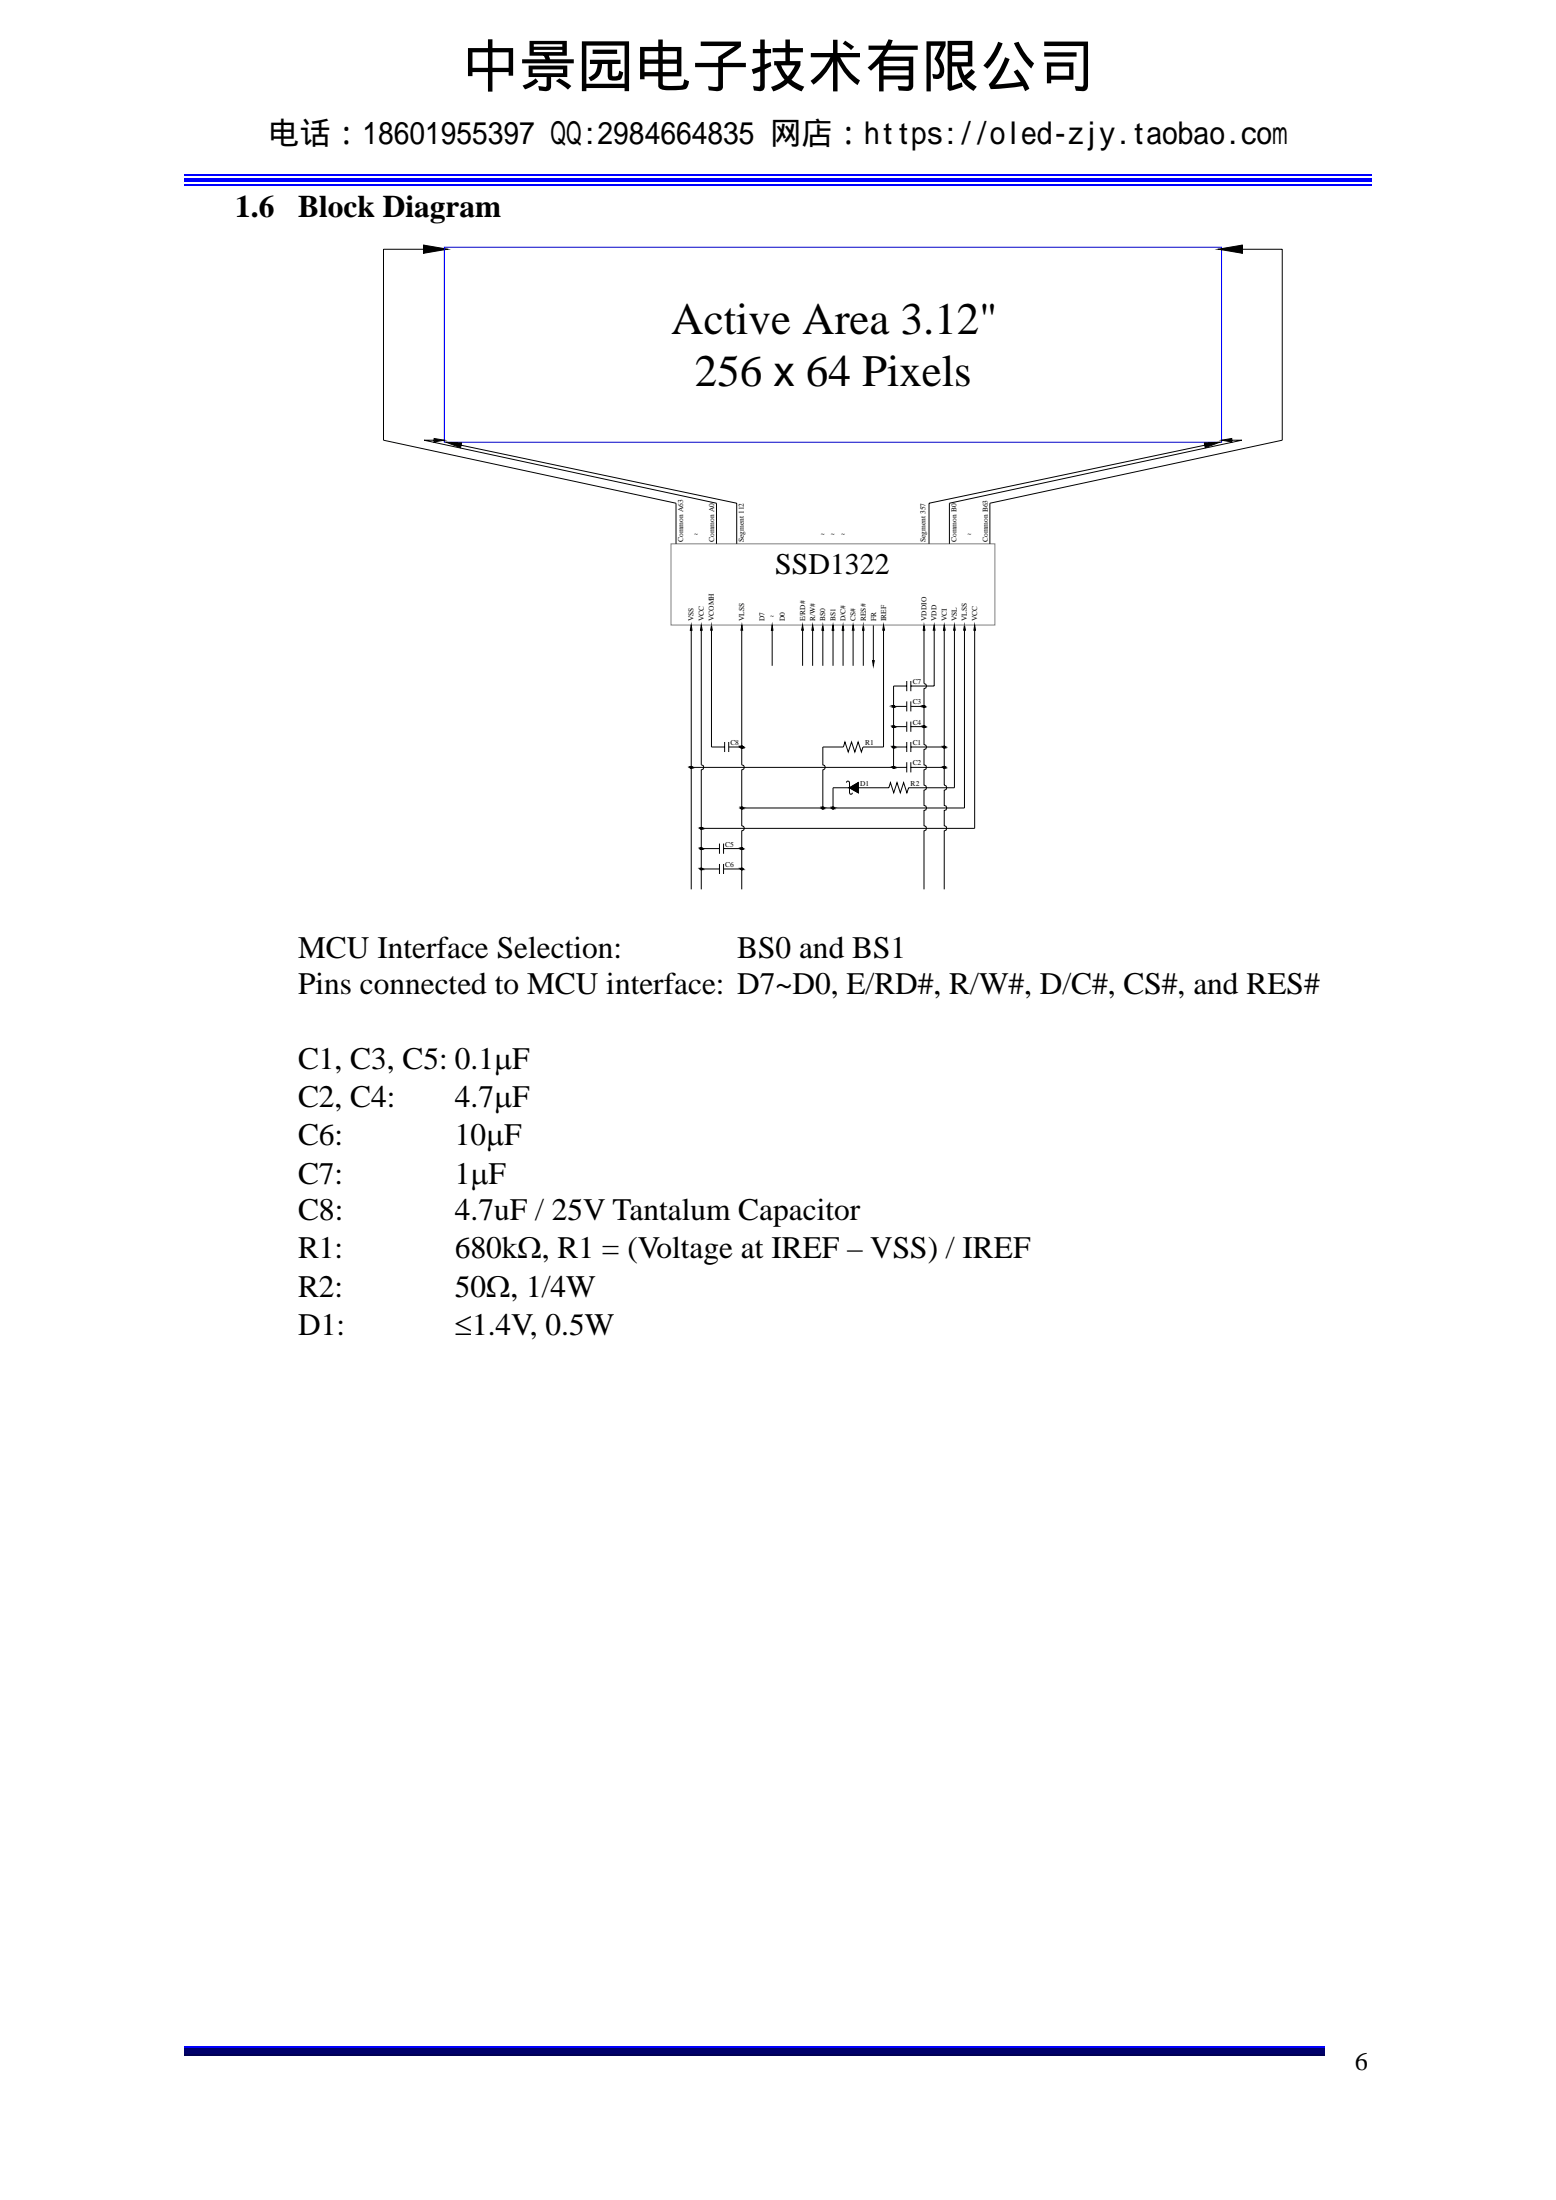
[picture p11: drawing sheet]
<svg xmlns="http://www.w3.org/2000/svg" width="210mm" height="297mm" viewBox="0 0 210 297" stroke-linecap="round" stroke-linejoin="round" font-family="sans-serif">
<path d="M24.9 25h160.2" fill="none" stroke="#00f" stroke-width=".25"/>
<path d="M24.9 24h160.2v.6h-160.2z" fill="#00f"/>
<path d="M24.9 23.7h160.2M24.9 276.4h153.9" fill="none" stroke="#00f" stroke-width=".25"/>
<path d="M24.9 276.5h153.9v.8h-153.9z" fill="#00006b"/>
<path d="M24.9 277.4h153.9" fill="none" stroke="#005" stroke-width=".25"/>
<g fill="#000">
<path d="M57.2 33.2l2.8 .5-2.8 .4zM57.1 34.1l.1 .1h-.1zM60 33.6l.4 .1h-.4zM164.4 33.7l.4-.1v.1zM164.8 33.7l2.8-.5v.9zM167.6 34.1l.1 .1zM58.6 59.2l1.4 .2-1.4 .3zM164.8 59.4l1.4-.2v.5zM60.2 59.7l2.1 .1-.2 .7zM162.5 59.8l2.1-.1-2 .8zM93.3 84.4l.1 .7h-.2zM94.6 84.4l.2 .7h-.3z"/>
<path d="M96 84.4l.1 .7h-.2zM100.1 84.4l.1 .7h-.2zM104.2 84.4l.1 .7h-.2zM108.3 84.4l.1 .7h-.2zM109.7 84.4l.1 .7h-.2zM111 84.4l.1 .7h-.2zM112.4 84.4l.1 .7h-.2zM113.8 84.4l.1 .7h-.3zM115.1 84.4l.2 .7h-.3zM116.5 84.4l.1 .7h-.2zM117.8 89.2h.2l-.1 .7zM119.2 84.4l.2 .7h-.3z"/>
<path d="M120.5 95.4l.2 .1h-.2zM120.5 95.4h.2v.1zM120.5 98.1l.2 .1h-.2zM120.5 98.1h.2v.1zM120.5 95.3l.2 .1h-.2zM120.5 95.3h.2v.1zM120.5 95.5h.2zM120.5 98l.2 .1h-.2zM120.5 98l.2 .1zM120.5 98.2h.2zM120.5 95.3h.2zM120.5 98h.2z"/>
<path d="M124.6 98.1l.2 .1h-.2zM124.6 98.1h.2v.1zM124.6 95.4l.2 .1h-.2zM124.6 95.4h.2v.1zM124.7 84.4l.1 .7h-.2zM124.6 98l.2 .1h-.2zM124.6 98l.2 .1zM124.6 98.2h.2zM124.6 95.3l.2 .1h-.2zM124.6 95.3h.2v.1zM124.6 95.5h.2zM124.6 98h.2z"/>
<path d="M124.6 95.3h.2zM126.1 84.4l.1 .7h-.3zM127.4 84.4l.2 .7h-.3zM128.8 84.4l.1 .7h-.2zM130.2 84.4l.1 .7h-.3zM131.5 84.4l.1 .7h-.2zM93.1 103.6l.3 .1zM93.1 103.6h.3v.1zM93.2 103.5l.2 .1h-.3zM93.2 103.5h.2v.1zM93.2 103.7h.2zM93.2 103.5h.2z"/>
<path d="M94.5 111.8l.2 .1zM94.5 111.8h.3l-.1 .1zM94.5 114.6l.2 .1h-.1zM94.5 114.6h.3l-.1 .1zM94.5 117.3l.2 .1zM94.5 117.3h.3l-.1 .1zM94.6 111.7l.2 .1h-.3zM94.6 111.7h.1l.1 .1zM94.6 111.9h.1zM94.6 114.5l.2 .1h-.3zM94.6 114.5l.2 .1zM94.6 114.7h.1z"/>
<path d="M94.6 117.2l.2 .1h-.3zM94.6 117.2l.2 .1zM94.6 117.4h.1zM94.6 111.7h.1zM94.6 114.5h.1zM94.6 117.2h.1zM100 100.9l.2 .1h-.2zM100 100.9h.2v.1zM100 117.3l.2 .1zM100 117.3h.2v.1zM100 114.6l.2 .1h-.2zM100 114.6h.2v.1z"/>
<path d="M100 109.1l.2 .1h-.2zM100 109.1h.2v.1zM100 100.8l.2 .1h-.2zM100 100.8l.2 .1zM100 101h.2zM100 117.2l.2 .1h-.2zM100 117.2l.2 .1zM100 117.4h.2zM100 114.5l.2 .1h-.2zM100 114.5l.2 .1zM100 114.7h.2zM100 109l.2 .1h-.2z"/>
<path d="M100 109h.2v.1zM100 109.2h.2zM100 100.8h.2zM100 117.2h.2zM100 114.5h.2zM100 109h.2zM110.9 109.1l.2 .1h-.2zM110.9 109.1h.3l-.1 .1zM110.9 109l.3 .1h-.3zM110.9 109h.2l.1 .1zM110.9 109.2h.2zM110.9 109h.2z"/>
<path d="M112.3 109.1l.2 .1h-.2zM112.3 109.1h.2v.1zM112.3 109l.2 .1h-.2zM112.3 109h.2v.1zM112.3 109.2h.2zM112.3 109h.2zM114.6 106.4h1.2v.6zM114.6 106.4l1.2-.7v.7zM120.5 100.9l.2 .1h-.2zM120.5 100.9h.2v.1zM120.5 103.6l.2 .1zM120.5 103.6h.2v.1z"/>
<path d="M120.5 100.8l.2 .1h-.2zM120.5 100.8l.2 .1zM120.5 101h.2zM120.5 103.5l.2 .1h-.2zM120.5 103.5h.2v.1zM120.5 103.7h.2zM120.5 100.8h.2zM120.5 103.5h.2zM127.3 100.9l.2 .1h-.2zM127.3 100.9h.3l-.1 .1zM127.3 103.6l.2 .1zM127.3 103.6h.3l-.1 .1z"/>
<path d="M127.3 100.8l.3 .1h-.3zM127.3 100.8l.3 .1zM127.3 101h.2zM127.3 103.5l.3 .1h-.3zM127.3 103.5h.2l.1 .1zM127.3 103.7h.2zM127.3 100.8h.2zM127.3 103.5h.2z"/>
<path d="M57.2 34l2.7-.4 .1 .1-2.8 .5z" fill-rule="evenodd"/>
<path d="M57.1 33.2h.2v.9h-.2z" fill-rule="evenodd"/>
<path d="M57.2 33.1l2.8 .5v.1l-2.8-.4z" fill-rule="evenodd"/>
<path d="M164.8 33.6l2.8-.5v.2l-2.7 .4z" fill-rule="evenodd"/>
<path d="M164.9 33.6l2.7 .4v.2l-2.8-.5z" fill-rule="evenodd"/>
<path d="M167.5 33.2h.2v.9h-.2z" fill-rule="evenodd"/>
</g>
<g fill="none" stroke="#000" stroke-width=".13">
<path d="M57.1 33.2h.2v.9h-.2zM57.1 34.1v.1h.1M57.2 34l2.7-.4 .1 .1-2.8 .5zM57.2 33.1l2.8 .5v.1l-2.8-.4zM57.2 33.1l-.1 .1M57.2 33.7h-5.4v25.7l39.4 8.5v5.5M60 33.6l.4 .1h-.4M164.8 33.6l2.8-.5v.2l-2.7 .4zM164.8 33.6l-.4 .1h.4M164.9 33.6l2.7 .4v.2l-2.8-.5zM167.5 33.2h.2v.9h-.2zM167.6 33.1l.1 .1"/>
<path d="M167.6 33.7h5.4v25.7l-39.4 8.5v5.5M167.7 34.1v.1h-.1M58.6 59.2l1.4 .2-1.4 .3zM58.6 59.4h-1.4l39.5 8.5v5.5M60.2 59.7l2.1 .1-.2 .7zM162.5 59.8l2.1-.1-2 .8zM164.8 59.4l1.4-.2v.5zM166.2 59.4h1.4l-39.5 8.5v5.5M62.2 60.1l37.2 7.8v5.5M162.6 60.1l-37.2 7.8v5.5M93.3 84.4l.1 .7h-.2zM93.3 85.1v35"/>
<path d="M94.6 84.4l.2 .7h-.3zM94.6 85.1v18.2l.3 .1 .1 .2-.1 .2-.3 .1v16.2M96 84.4l.1 .7h-.2zM96 85.1v15.8h1.8M100.1 85.1v18.2l.3 .1 .1 .2-.1 .2-.3 .1v7.6l.3 .1 .1 .2-.1 .3-.3 .1v7.9M100.1 84.4l.1 .7h-.2zM104.2 84.4l.1 .7h-.2zM104.2 85.1v4.8M108.3 84.4l.1 .7h-.2zM108.3 85.1v4.8M109.7 84.4l.1 .7h-.2zM109.7 85.1v4.8"/>
<path d="M111 84.4l.1 .7h-.2zM111 85.1v4.8M112.4 84.4l.1 .7h-.2zM112.4 85.1v4.8M113.8 84.4l.1 .7h-.3zM113.8 85.1v4.8M115.1 84.4l.2 .7h-.3zM115.1 85.1v4.8M116.5 84.4l.1 .7h-.2zM116.5 85.1v4.8M117.8 89.2h.2l-.1 .7zM117.9 84.4v4.8"/>
<path d="M119.2 84.4l.2 .7h-.3zM119.2 85.1v15.8h-2.7l-.3 .6-.4-1.3-.4 1.3-.5-1.3-.4 1.3-.5-1.3-.2 .7h-2.8v2.4l.3 .1 .1 .2-.1 .2-.3 .1v5.2M120.5 95.4l.2 .1h-.2zM120.5 95.4h.2v.1zM120.5 98.1l.2 .1h-.2zM120.5 98.1h.2v.1zM120.5 95.3h.2zM120.5 95.3l.2 .1h-.2zM120.5 95.3h.2v.1zM120.5 95.5h.2zM120.5 98h.2zM120.5 98l.2 .1h-.2z"/>
<path d="M120.5 98l.2 .1zM120.5 98.2h.2zM120.6 98.1h1.8M120.6 95.4h1.8M122.4 91.9v1.4M122.4 94.7v1.4M122.4 97.4v1.4M122.4 92.6h-1.8v11M122.9 91.9v1.4M122.9 94.7v1.4M122.9 97.4v1.4M122.9 98.1h1.8"/>
<path d="M122.9 95.4h1.8M124.6 98.1l.2 .1h-.2zM124.6 98.1h.2v.1zM124.6 95.4l.2 .1h-.2zM124.6 95.4h.2v.1zM124.6 98h.2zM124.6 98l.2 .1h-.2zM124.6 98l.2 .1zM124.6 98.2h.2zM124.6 95.3h.2zM124.6 95.3l.2 .1h-.2zM124.6 95.3h.2v.1z"/>
<path d="M124.6 95.5h.2zM124.7 84.4l.1 .7h-.2zM124.7 85.1v7.2l.2 .1 .1 .2-.1 .3-.2 .1v7.5l.2 .1 .1 .3-.1 .2-.2 .1v2.1l.2 .1 .1 .2-.1 .2-.2 .1v2.1l.2 .1 .1 .3-.1 .2-.2 .1v2.1h.2l.1 .3-.1 .2-.2 .1v2.1l.2 .1 .1 .2-.1 .3-.2 .1v7.9M126.1 84.4l.1 .7h-.3zM126.1 85.1v7.5h-3.2M127.4 84.4l.2 .7h-.3zM127.4 85.1v20.9l.3 .1 .1 .3-.1 .2-.3 .1v2.1h.3l.1 .3-.1 .2-.3 .1v2.1l.3 .1 .1 .2-.1 .3-.3 .1v7.9M128.8 84.4l.1 .7h-.2zM128.8 85.1v21.3h-6.2l-.2 .6-.5-1.3-.4 1.3-.4-1.3-.5 1.3-.4-1.3-.2 .7h-7.6v2.7M130.2 84.4l.1 .7h-.3zM130.2 85.1v24h-30.1M131.5 84.4l.1 .7h-.2z"/>
<path d="M131.5 85.1v26.7h-36.9M93.1 103.6l.3 .1zM93.1 103.6h.3v.1zM93.2 103.5h.2zM93.2 103.5l.2 .1h-.3zM93.2 103.5h.2v.1zM93.2 103.7h.2zM93.3 103.6h29.1M94.5 111.8l.2 .1zM94.5 111.8h.3l-.1 .1zM94.5 114.6l.2 .1h-.1zM94.5 114.6h.3l-.1 .1z"/>
<path d="M94.5 117.3l.2 .1zM94.5 117.3h.3l-.1 .1zM94.6 111.7h.1zM94.6 111.7l.2 .1h-.3zM94.6 111.7h.1l.1 .1zM94.6 111.9h.1zM94.6 114.5h.1zM94.6 114.5l.2 .1h-.3zM94.6 114.5l.2 .1zM94.6 114.7h.1zM94.6 117.2h.1zM94.6 117.2l.2 .1h-.3z"/>
<path d="M94.6 117.2l.2 .1zM94.6 117.4h.1zM94.6 114.6h2.5M94.6 117.3h2.5M97.1 113.9v1.4M97.1 116.6v1.4M97.6 114.6h2.5M97.6 113.9v1.4M97.6 116.6v1.4M97.6 117.3h2.5M97.8 100.2v1.3M98.3 100.9h1.8"/>
<path d="M98.3 100.2v1.3M100 100.9l.2 .1h-.2zM100 100.9h.2v.1zM100 117.3l.2 .1zM100 117.3h.2v.1zM100 114.6l.2 .1h-.2zM100 114.6h.2v.1zM100 109.1l.2 .1h-.2zM100 109.1h.2v.1zM100 100.8h.2zM100 100.8l.2 .1h-.2zM100 100.8l.2 .1z"/>
<path d="M100 101h.2zM100 117.2h.2zM100 117.2l.2 .1h-.2zM100 117.2l.2 .1zM100 117.4h.2zM100 114.5h.2zM100 114.5l.2 .1h-.2zM100 114.5l.2 .1zM100 114.7h.2zM100 109h.2zM100 109l.2 .1h-.2zM100 109h.2v.1z"/>
<path d="M100 109.2h.2zM110.9 109.1l.2 .1h-.2zM110.9 109.1h.3l-.1 .1zM110.9 109h.2zM110.9 109l.3 .1h-.3zM110.9 109h.2l.1 .1zM110.9 109.2h.2zM112.3 109.1l.2 .1h-.2zM112.3 109.1h.2v.1zM112.3 109h.2zM112.3 109l.2 .1h-.2zM112.3 109h.2v.1z"/>
<path d="M112.3 109.2h.2zM114.2 105.7l.2-.2h.2v1.5l.2 .3 .2-.3M114.6 106.4l1.2-.7v1.3zM114.6 106.4l1.2-.7v.7zM114.6 106.4h1.2v.6zM120.5 100.9l.2 .1h-.2zM120.5 100.9h.2v.1zM120.5 103.6l.2 .1zM120.5 103.6h.2v.1zM120.5 100.8h.2zM120.5 100.8l.2 .1h-.2zM120.5 100.8l.2 .1z"/>
<path d="M120.5 101h.2zM120.5 103.5h.2zM120.5 103.5l.2 .1h-.2zM120.5 103.5h.2v.1zM120.5 103.7h.2zM120.6 100.9h1.8M122.4 100.2v1.3M122.4 102.9v1.4M122.9 100.9h4.5M122.9 100.2v1.3M122.9 102.9v1.4M122.9 103.6h4.5"/>
<path d="M127.3 100.9l.2 .1h-.2zM127.3 100.9h.3l-.1 .1zM127.3 103.6l.2 .1zM127.3 103.6h.3l-.1 .1zM127.3 100.8h.2zM127.3 100.8l.3 .1h-.3zM127.3 100.8l.3 .1zM127.3 101h.2zM127.3 103.5h.2zM127.3 103.5l.3 .1h-.3zM127.3 103.5h.2l.1 .1zM127.3 103.7h.2z"/>
</g>
<path d="M90.6 73.4h43.7v11h-43.7z" fill="none" stroke="#808080" stroke-width=".13"/>
<path d="M57.1 33.1l.1 .1zM167.6 33.1l.1 .1z" fill="#000"/>
<path d="M60 33.4h104.8v26.3h-104.8z" fill="none" stroke="#00f" stroke-width=".13"/>
<text font-size="7.8" x="62.3" y="11.6">中景园电子技术有限公司</text>
<g font-size="6.1">
<text x="90.6" y="45.1">Active Area 3.12&quot;</text>
<text x="93.8" y="52.1">256 x 64 Pixels</text>
</g>
<g font-size="4.2">
<text x="36.2" y="19.4">电话：18601955397 QQ:2984664835 网店：https://oled-zjy.taobao.com</text>
<text x="31.7" y="29.3">1.6</text>
<text x="40.2" y="29.3">Block Diagram</text>
<text x="40.2" y="129.3">MCU Interface Selection:</text>
<text x="99.5" y="129.3">BS0 and BS1</text>
<text x="40.2" y="134.2">Pins connected to MCU interface: D7~D0, E/RD#, R/W#, D/C#, CS#, and RES#</text>
<text x="40.2" y="144.3">C1, C3, C5: 0.1μF</text>
<text x="40.2" y="149.5">C2, C4:</text>
<text x="61.4" y="149.5">4.7μF</text>
<text x="40.2" y="154.6">C6:</text>
<text x="61.4" y="154.6">10μF</text>
<text x="40.2" y="159.8">C7:</text>
<text x="61.4" y="159.8">1μF</text>
<text x="40.2" y="164.7">C8:</text>
<text x="61.4" y="164.7">4.7uF / 25V Tantalum Capacitor</text>
<text x="40.2" y="169.9">R1:</text>
<text x="61.4" y="169.9">680kΩ, R1 = (Voltage at IREF – VSS) / IREF</text>
<text x="40.2" y="175.1">R2:</text>
<text x="61.4" y="175.1">50Ω, 1/4W</text>
<text x="40.2" y="180.3">D1:</text>
<text x="61.4" y="180.3">≤1.4V, 0.5W</text>
</g>
<text font-size="4" x="104.6" y="77.5">SSD1322</text>
<text font-size="3.5" x="182.8" y="279.5">6</text>
<g font-size="1">
<text x="92.2" y="73.2" transform="rotate(-90 92.2 73.2)">Common A63</text>
<text x="93.7" y="72.4">~</text>
<text x="96.4" y="73.2" transform="rotate(-90 96.4 73.2)">Common A0</text>
<text x="100.4" y="73.2" transform="rotate(-90 100.4 73.2)">Segment 112</text>
<text x="110.8" y="72.4">~</text>
<text x="112.1" y="72.4">~</text>
<text x="113.5" y="72.4">~</text>
<text x="124.9" y="73.2" transform="rotate(-90 124.9 73.2)">Segment 357</text>
<text x="129.1" y="73.2" transform="rotate(-90 129.1 73.2)">Common B0</text>
<text x="130.6" y="72.4">~</text>
<text x="133.3" y="73.2" transform="rotate(-90 133.3 73.2)">Common B63</text>
<text x="93.6" y="83.9" transform="rotate(-90 93.6 83.9)">VSS</text>
<text x="95" y="83.9" transform="rotate(-90 95 83.9)">VCC</text>
<text x="96.4" y="83.9" transform="rotate(-90 96.4 83.9)">VCOMH</text>
<text x="100.4" y="83.9" transform="rotate(-90 100.4 83.9)">VLSS</text>
<text x="103.2" y="83.9" transform="rotate(-90 103.2 83.9)">D7</text>
<text x="103.9" y="83.5">~</text>
<text x="105.9" y="83.9" transform="rotate(-90 105.9 83.9)">D0</text>
<text x="108.6" y="83.9" transform="rotate(-90 108.6 83.9)">E/RD#</text>
<text x="110" y="83.9" transform="rotate(-90 110 83.9)">R/W#</text>
<text x="111.4" y="83.9" transform="rotate(-90 111.4 83.9)">BS0</text>
<text x="112.7" y="83.9" transform="rotate(-90 112.7 83.9)">BS1</text>
<text x="114.1" y="83.9" transform="rotate(-90 114.1 83.9)">D/C#</text>
<text x="115.5" y="83.9" transform="rotate(-90 115.5 83.9)">CS#</text>
<text x="116.8" y="83.9" transform="rotate(-90 116.8 83.9)">RES#</text>
<text x="118.2" y="83.9" transform="rotate(-90 118.2 83.9)">FR</text>
<text x="119.6" y="83.9" transform="rotate(-90 119.6 83.9)">IREF</text>
<text x="125" y="83.9" transform="rotate(-90 125 83.9)">VDDIO</text>
<text x="126.4" y="83.9" transform="rotate(-90 126.4 83.9)">VDD</text>
<text x="127.8" y="83.9" transform="rotate(-90 127.8 83.9)">VCI</text>
<text x="129.1" y="83.9" transform="rotate(-90 129.1 83.9)">VSL</text>
<text x="130.5" y="83.9" transform="rotate(-90 130.5 83.9)">VLSS</text>
<text x="131.9" y="83.9" transform="rotate(-90 131.9 83.9)">VCC</text>
<text x="123.2" y="95.1">C3</text>
<text x="123.2" y="92.4">C7</text>
<text x="98.6" y="100.6">C8</text>
<text x="116.8" y="100.6">R1</text>
<text x="123.2" y="97.8">C4</text>
<text x="123.2" y="100.6">C1</text>
<text x="116.1" y="106.1">D1</text>
<text x="122.9" y="106.1">R2</text>
<text x="123.2" y="103.3">C2</text>
<text x="97.9" y="114.3">C5</text>
<text x="97.9" y="117.1">C6</text>
</g>
</svg>
